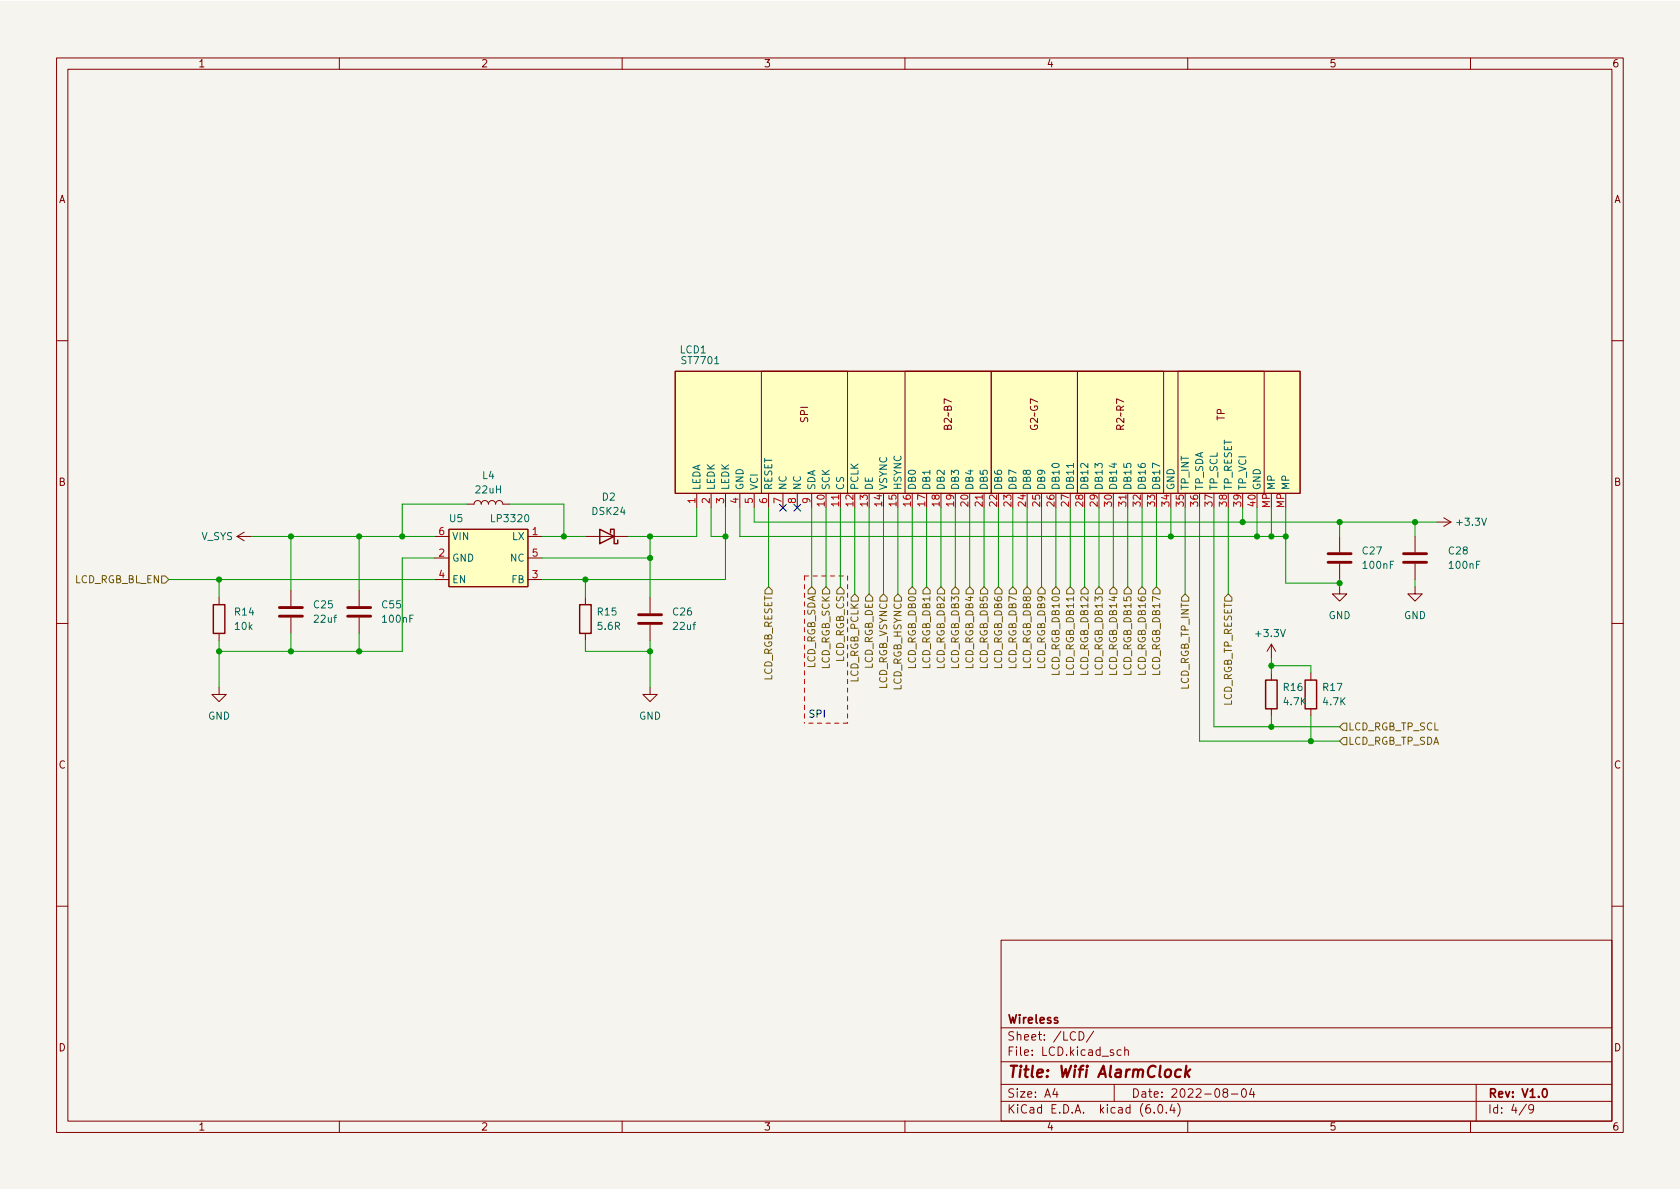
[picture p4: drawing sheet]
<svg xmlns="http://www.w3.org/2000/svg" width="297mm" height="210mm" viewBox="0 0 297 210" stroke-linecap="round" stroke-linejoin="round" font-family="sans-serif">
<path d="M0 .2h297v210.1h-297z" fill="#f5f4ef" stroke="#f5f4ef" stroke-width=".18"/>
<g fill="none" stroke="#840000" stroke-width=".18">
<path d="M10 10.2h277v190.1h-277zM12 12.2h273v186.1h-273zM60 10.2v2M110 10.2v2M160 10.2v2M210 10.2v2M260 10.2v2M10 60.2h2M119.4 65.7h110.5v21.5h-110.5zM134.6 65.7h15.3v21.5h-15.3zM160 65.7h15.3v21.5h-15.3zM175.3 65.7h15.2v21.5h-15.2z"/>
<path d="M190.5 65.7h15.2v21.5h-15.2zM208.3 65.7h15.2v21.5h-15.2zM285 60.2h2M41.9 94.9l1.3 .7M41.9 94.9h2.5M43.2 94.1l-1.3 .8M76.8 94.9h2.6M76.8 98.7h2.6M79.4 93.6h13.9v10.2h-13.9zM82.5 89.1h1.3a.64 .64 0 0 1 .7-.6 .64 .64 0 0 1 .6 .6 .64 .64 0 0 1 .6-.6 .64 .64 0 0 1 .7 .6 .64 .64 0 0 1 .6-.6 .64 .64 0 0 1 .6 .6 .64 .64 0 0 1 .7-.6 .64 .64 0 0 1 .6 .6h1.3M93.3 94.9h2.6M93.3 98.7h2.6"/>
<path d="M103.5 94.9h7.6M123.2 87.2v2.6M125.7 87.2v2.6M128.3 87.2v2.6M130.8 87.2v2.6M133.3 87.2v2.6M135.9 87.2v2.6M138.4 87.2v2.6M141 87.2v2.6M143.5 87.2v2.6M148.6 87.2v2.6M174 87.2v2.6"/>
<path d="M199.4 87.2v2.6M236.9 94.9v2.8M236.9 99.7v2.8M250.2 94.9v2.8M250.2 99.7v2.8M254 92.3h2.5M255.3 91.6l1.2 .7M256.5 92.3l-1.2 .8M10 110.2h2M38.7 105.7v1.2M38.7 112v1.3M51.4 104.4v2.8"/>
<path d="M51.4 109.2v2.8M63.5 104.4v2.8M63.5 109.2v2.8M76.8 102.5h2.6M93.3 102.5h2.6M103.5 105.7v1.2M103.5 112v1.3M114.9 105.7v2.8M114.9 110.5v2.8M224.8 113.9l-.8 1.3M224.8 113.9v2.6M224.8 119v1.3"/>
<path d="M224.8 113.9l.8 1.3M231.8 119v1.3M236.9 103.8v1.2h1.2l-1.2 1.3-1.3-1.3h1.3M250.2 103.8v1.2h1.3l-1.3 1.3-1.3-1.3h1.3M285 110.2h2M38.7 121.5v1.3h1.3l-1.3 1.3-1.2-1.3h1.2M114.9 121.5v1.3h1.3l-1.3 1.3-1.2-1.3h1.2M224.8 125.3v1.3M231.8 125.3v1.3M10 160.2h2M177 166.3h108v32h-108zM285 160.2h2"/>
<path d="M60 198.3v2M110 198.3v2M160 198.3v2M177 194.8h108M177 191.8h108M177 187.8h108M177 181.8h108M186.5 192.5l-.4 1h1M186.9 193v1M190.8 182.4a.76 .76 0 0 1 .9 .8 .76 .76 0 0 1-.9 .7zM193.4 182.4l-1.3 1.9M197 191.8v3"/>
<path d="M198.2 185.7l-.4-.1-.3 .3v.4l.1 .3h.6M198.9 185.8l.2-.2 .3 .1 .1 .9M198.9 185.1v1.5M204.1 196.7v.1M204.9 195.4l.2-.1a.81 .81 0 0 1 .6 .7 .81 .81 0 0 1-.3 .8h-.2a.81 .81 0 0 1-.6-.6 .81 .81 0 0 1 .3-.8zM206.2 196.7v.1M207.2 195.3l-.3 1h.9M207.6 195.8v1M208.2 195.1a1.72 1.72 0 0 1 0 2.3M210 198.3v2M216.5 193.2l-.3-.3 .1-.2 .2-.2 .4 .1 .2 .2-.1 .2-.6 .2-.2 .3 .1 .4 .2 .1h.4l.2-.3-.1-.4-.2-.1M217.7 193.5h1.2"/>
<path d="M219.7 192.6l.2-.1a.81 .81 0 0 1 .5 .7 .81 .81 0 0 1-.3 .8h-.1a.81 .81 0 0 1-.6-.6 .81 .81 0 0 1 .3-.8zM221.3 192.5l-.4 1h1M221.6 193v1M260 198.3v2M261 191.8v6.5M269.9 195.3l-1.3 1.9M271.2 196l-.3 .3h-.3l-.3-.3 .1-.6 .5-.1 .2 .2a.99 .99 0 0 1-.4 1.3h-.3"/>
</g>
<path d="M272.9 192.6l.2-.1a.8 .8 0 0 1 .5 .8 .8 .8 0 0 1-.5 .7 1 1 0 0 1-.2-1.4z" fill="none" stroke="#840000" stroke-width=".3"/>
<path d="M208.8 189.2a.66 .66 0 0 0-1 .3v.6l.1 .3 .2 .1 .6-.1M209.8 188.5l-.3 2M209.8 189.7l.5 .8M210.4 189.1l-.8 .8" fill="none" stroke="#840000" stroke-width=".4"/>
<path d="M234.8 99.4h4.1M234.8 97.9h4.1M248.2 99.4h4M248.2 97.9h4M49.4 109h4.1M49.4 107.4h4.1M61.5 109h4M61.5 107.4h4M112.9 110.2h4.1M112.9 108.7h4.1" fill="none" stroke="#840000" stroke-width=".51"/>
<path d="M106 93.6l2.6 1.3-2.6 1.2zM107.9 94.2v-.6h.7v2.5h.6v-.6M37.7 106.9h2.1v5.1h-2.1zM102.5 106.9h2v5.1h-2zM223.8 120.3h2v5h-2zM230.8 120.3h2v5h-2z" fill="none" stroke="#840000" stroke-width=".25"/>
<g fill="#ffffc2" stroke="#ffffc2" stroke-width=".18">
<path d="M79.4 93.6h13.9v10.2h-13.9z"/>
<path d="M119.4 65.7h110.5v21.5h-110.5z"/>
</g>
<path d="M189.8 81.9v.8" fill="none" stroke="#006464" stroke-width=".18"/>
<g fill="none" stroke="#725600" stroke-width=".18">
<path d="M28.6 101.8h.6l.6 .7-.6 .6h-.6zM135.9 103.8l.6 .6v.6h-1.2v-.6zM142.9 104.4l.6-.6 .6 .6v.6h-1.2zM146 103.8l.7 .6v.6h-1.3v-.6zM148.6 103.8l.6 .6v.6h-1.2v-.6zM151.1 105l.7 .7v.6h-1.3v-.6zM153.7 105l.6 .7v.6h-1.3v-.6zM156.2 105l.6 .7v.6h-1.2v-.6zM158.7 105l.7 .7v.6h-1.3v-.6zM160.7 104.4l.6-.6 .6 .6v.6h-1.2zM163.8 103.8l.7 .6v.6h-1.3v-.6zM166.4 103.8l.6 .6v.6h-1.3v-.6z"/>
<path d="M168.9 103.8l.6 .6v.6h-1.2v-.6zM171.4 103.8l.7 .6v.6h-1.3v-.6zM174 103.8l.6 .6v.6h-1.2v-.6zM176.5 103.8l.7 .6v.6h-1.3v-.6zM179.1 103.8l.6 .6v.6h-1.3v-.6zM181.6 103.8l.6 .6v.6h-1.2v-.6zM183.5 104.4l.6-.6 .7 .6v.6h-1.3zM186.7 103.8l.6 .6v.6h-1.2v-.6zM189.2 103.8l.7 .6v.6h-1.3v-.6zM191.8 103.8l.6 .6v.6h-1.3v-.6zM194.3 103.8l.6 .6v.6h-1.2v-.6zM196.8 103.8l.7 .6v.6h-1.3v-.6z"/>
<path d="M199.4 103.8l.6 .6v.6h-1.2v-.6zM201.3 104.4l.6-.6 .7 .6v.6h-1.3zM204.5 103.8l.6 .6v.6h-1.3v-.6zM209.5 105l.7 .7v.6h-1.3v-.6zM217.2 105l.6 .7v.6h-1.3v-.6zM237.5 127.9h.6v1.3h-.6l-.6-.7zM237.5 130.4h.6v1.3h-.6l-.6-.6z"/>
</g>
<path d="M142.2 101.8v26.1M142.2 101.8h7.7M149.9 101.8v26.1M149.9 127.9h-7.7" fill="none" stroke="#f00" stroke-width=".18" stroke-dasharray=".8 .8"/>
<g fill="none" stroke="#009600" stroke-width=".18">
<path d="M44.4 94.9h32.4M51.4 94.9v9.5M63.5 94.9v9.5M76.8 98.7h-5.7v16.5h-32.4M82.5 89.1h-11.4v5.8M90.2 89.1h9.5v5.8M95.9 94.9h7.6M95.9 98.7h19M114.9 94.9v10.8M123.2 89.8v5.1h-12.1M125.7 89.8v5.1h2.6M128.3 89.8v12.7h-32.4"/>
<path d="M130.8 89.8v5.1h96.5M133.3 89.8v2.5h120.7M135.9 89.8v14M143.5 89.8v14M146 89.8v14M148.6 89.8v14M151.1 89.8v15.2M153.7 89.8v15.2M156.2 89.8v15.2M158.7 89.8v15.2M161.3 89.8v14M163.8 89.8v14"/>
<path d="M166.4 89.8v14M168.9 89.8v14M171.4 89.8v14M174 89.8v14M176.5 89.8v14M179.1 89.8v14M181.6 89.8v14M184.1 89.8v14M186.7 89.8v14M189.2 89.8v14M191.8 89.8v14M194.3 89.8v14"/>
<path d="M196.8 89.8v14M199.4 89.8v14M201.9 89.8v14M204.5 89.8v14M207 89.8v5.1M209.5 89.8v15.2M212.1 89.8v41.3h24.8M214.6 89.8v38.7h22.3M217.2 89.8v15.2M219.7 89.8v2.5M222.2 89.8v5.1M224.8 89.8v5.1"/>
<path d="M227.3 89.8v13.3h9.6M236.9 92.3v2.6M250.2 92.3v2.6M29.8 102.5h47M38.7 102.5v3.2M38.7 113.3v8.2M51.4 112v3.2M63.5 112v3.2M103.5 113.3v1.9h11.4M103.5 102.5v3.2M114.9 113.3v8.2M224.8 117.7h7v1.3"/>
<path d="M224.8 116.5v2.5M236.9 102.5v1.3M250.2 102.5v1.3M224.8 126.6v1.9M231.8 126.6v4.5"/>
</g>
<path d="M137.8 89.2l1.2 1.2M139 89.2l-1.2 1.2M140.4 89.2l1.2 1.2M141.6 89.2l-1.2 1.2" fill="none" stroke="#000084" stroke-width=".18"/>
<g fill="#009600" stroke="#009600" stroke-width=".18">
<circle cx="224.8" cy="128.5" r=".46"/>
<circle cx="236.9" cy="92.3" r=".46"/>
<circle cx="227.3" cy="94.9" r=".46"/>
<circle cx="236.9" cy="103.1" r=".46"/>
<circle cx="231.8" cy="131.1" r=".46"/>
<circle cx="224.8" cy="117.7" r=".46"/>
<circle cx="250.2" cy="92.3" r=".46"/>
<circle cx="63.5" cy="115.2" r=".46"/>
<circle cx="99.7" cy="94.9" r=".46"/>
<circle cx="38.7" cy="115.2" r=".46"/>
<circle cx="51.4" cy="115.2" r=".46"/>
<circle cx="63.5" cy="94.9" r=".46"/>
<circle cx="71.1" cy="94.9" r=".46"/>
<circle cx="38.7" cy="102.5" r=".46"/>
<circle cx="51.4" cy="94.9" r=".46"/>
<circle cx="222.2" cy="94.9" r=".46"/>
<circle cx="207" cy="94.9" r=".46"/>
<circle cx="224.8" cy="94.9" r=".46"/>
<circle cx="219.7" cy="92.3" r=".46"/>
<circle cx="114.9" cy="94.9" r=".46"/>
<circle cx="114.9" cy="98.7" r=".46"/>
<circle cx="103.5" cy="102.5" r=".46"/>
<circle cx="114.9" cy="115.2" r=".46"/>
<circle cx="128.3" cy="94.9" r=".46"/>
</g>
<text font-size="2.8" fill="#840000" x="178" y="190.6">Title: Wifi AlarmClock</text>
<g font-size="2.1" fill="#840000">
<text x="178" y="184">Sheet: /LCD/</text>
<text x="178" y="181">Wireless</text>
<text x="178" y="186.7">File: LCD.kicad_sch</text>
<text x="178" y="196.9">KiCad E.D.A. kicad (6.0.4)</text>
<text x="178" y="194.1">Size: A4</text>
<text x="200" y="194.1">Date: 2022-08-04</text>
<text x="263" y="194.1">Rev: V1.0</text>
<text x="263" y="196.9">Id: 4/9</text>
</g>
<g font-size="1.8" fill="#840000">
<text x="35" y="11.9">1</text>
<text x="85" y="11.9">2</text>
<text x="135" y="11.9">3</text>
<text x="185" y="11.9">4</text>
<text x="235" y="11.9">5</text>
<text x="285" y="11.9">6</text>
<text x="10.3" y="35.9">A</text>
<text x="285.3" y="35.9">A</text>
<text x="142.9" y="74.7" transform="rotate(-90 142.9 74.7)">SPI</text>
<text x="168.3" y="75.5" transform="rotate(-90 168.3 75.5)">B2~B7</text>
<text x="183.5" y="75.6" transform="rotate(-90 183.5 75.6)">G2~G7</text>
<text x="198.8" y="75.5" transform="rotate(-90 198.8 75.5)">R2~R7</text>
<text x="216.5" y="74.4" transform="rotate(-90 216.5 74.4)">TP</text>
<text x="10.3" y="85.9">B</text>
<text x="285.3" y="85.9">B</text>
<text x="10.3" y="135.9">C</text>
<text x="285.3" y="135.9">C</text>
<text x="10.3" y="185.9">D</text>
<text x="285.3" y="185.9">D</text>
<text x="35" y="199.9">1</text>
<text x="85" y="199.9">2</text>
<text x="135" y="199.9">3</text>
<text x="185" y="199.9">4</text>
<text x="235" y="199.9">5</text>
<text x="285" y="199.9">6</text>
</g>
<g font-size="1.8" fill="#006464">
<text x="120.2" y="62.5">LCD1</text>
<text x="120.7" y="64.4">ST7701</text>
<text x="84.2" y="87.2">22uH</text>
<text x="85.3" y="84.7">L4</text>
<text x="106.5" y="88.5">D2</text>
<text x="123.8" y="86.7" transform="rotate(-90 123.8 86.7)">LEDA</text>
<text x="126.4" y="86.7" transform="rotate(-90 126.4 86.7)">LEDK</text>
<text x="128.9" y="86.7" transform="rotate(-90 128.9 86.7)">LEDK</text>
<text x="131.4" y="86.7" transform="rotate(-90 131.4 86.7)">GND</text>
<text x="134" y="86.7" transform="rotate(-90 134 86.7)">VCI</text>
<text x="136.5" y="86.7" transform="rotate(-90 136.5 86.7)">RESET</text>
<text x="139.1" y="86.7" transform="rotate(-90 139.1 86.7)">NC</text>
<text x="141.6" y="86.7" transform="rotate(-90 141.6 86.7)">NC</text>
<text x="144.1" y="86.7" transform="rotate(-90 144.1 86.7)">SDA</text>
<text x="146.7" y="86.7" transform="rotate(-90 146.7 86.7)">SCK</text>
<text x="149.2" y="86.7" transform="rotate(-90 149.2 86.7)">CS</text>
<text x="151.8" y="86.7" transform="rotate(-90 151.8 86.7)">PCLK</text>
<text x="154.3" y="86.7" transform="rotate(-90 154.3 86.7)">DE</text>
<text x="156.8" y="86.7" transform="rotate(-90 156.8 86.7)">VSYNC</text>
<text x="159.4" y="86.7" transform="rotate(-90 159.4 86.7)">HSYNC</text>
<text x="161.9" y="86.7" transform="rotate(-90 161.9 86.7)">DB0</text>
<text x="164.5" y="86.7" transform="rotate(-90 164.5 86.7)">DB1</text>
<text x="167" y="86.7" transform="rotate(-90 167 86.7)">DB2</text>
<text x="169.5" y="86.7" transform="rotate(-90 169.5 86.7)">DB3</text>
<text x="172.1" y="86.7" transform="rotate(-90 172.1 86.7)">DB4</text>
<text x="174.6" y="86.7" transform="rotate(-90 174.6 86.7)">DB5</text>
<text x="177.2" y="86.7" transform="rotate(-90 177.2 86.7)">DB6</text>
<text x="179.7" y="86.7" transform="rotate(-90 179.7 86.7)">DB7</text>
<text x="182.2" y="86.7" transform="rotate(-90 182.2 86.7)">DB8</text>
<text x="184.8" y="86.7" transform="rotate(-90 184.8 86.7)">DB9</text>
<text x="187.3" y="86.7" transform="rotate(-90 187.3 86.7)">DB10</text>
<text x="189.9" y="86.7" transform="rotate(-90 189.9 86.7)">DB11</text>
<text x="192.4" y="86.7" transform="rotate(-90 192.4 86.7)">DB12</text>
<text x="194.9" y="86.7" transform="rotate(-90 194.9 86.7)">DB13</text>
<text x="197.5" y="86.7" transform="rotate(-90 197.5 86.7)">DB14</text>
<text x="200" y="86.7" transform="rotate(-90 200 86.7)">DB15</text>
<text x="202.6" y="86.7" transform="rotate(-90 202.6 86.7)">DB16</text>
<text x="205.1" y="86.7" transform="rotate(-90 205.1 86.7)">DB17</text>
<text x="207.6" y="86.7" transform="rotate(-90 207.6 86.7)">GND</text>
<text x="210.2" y="86.7" transform="rotate(-90 210.2 86.7)">TP_INT</text>
<text x="212.7" y="86.7" transform="rotate(-90 212.7 86.7)">TP_SDA</text>
<text x="215.3" y="86.7" transform="rotate(-90 215.3 86.7)">TP_SCL</text>
<text x="217.8" y="86.7" transform="rotate(-90 217.8 86.7)">TP_RESET</text>
<text x="220.3" y="86.7" transform="rotate(-90 220.3 86.7)">TP_VCI</text>
<text x="222.9" y="86.7" transform="rotate(-90 222.9 86.7)">GND</text>
<text x="225.4" y="86.7" transform="rotate(-90 225.4 86.7)">MP</text>
<text x="228" y="86.7" transform="rotate(-90 228 86.7)">MP</text>
<text x="35.6" y="95.5">V_SYS</text>
<text x="79.5" y="92.3">U5</text>
<text x="79.9" y="95.5">VIN</text>
<text x="87.1" y="92.3">LP3320</text>
<text x="90.6" y="95.5">LX</text>
<text x="104.8" y="91.1">DSK24</text>
<text x="257.8" y="93">+3.3V</text>
<text x="79.9" y="99.3">GND</text>
<text x="90.3" y="99.3">NC</text>
<text x="241" y="98">C27</text>
<text x="241.1" y="100.6">100nF</text>
<text x="256.2" y="98">C28</text>
<text x="256.4" y="100.6">100nF</text>
<text x="55.5" y="107.6">C25</text>
<text x="67.6" y="107.6">C55</text>
<text x="79.9" y="103.1">EN</text>
<text x="90.5" y="103.1">FB</text>
<text x="41.6" y="108.8">R14</text>
<text x="41.6" y="111.4">10k</text>
<text x="55.7" y="110.1">22uf</text>
<text x="67.8" y="110.1">100nF</text>
<text x="105.7" y="108.8">R15</text>
<text x="105.8" y="111.4">5.6R</text>
<text x="119" y="108.8">C26</text>
<text x="119.2" y="111.4">22uf</text>
<text x="222.2" y="112.6">+3.3V</text>
<text x="234.9" y="109.5">GND</text>
<text x="248.2" y="109.5">GND</text>
<text x="227" y="122.2">R16</text>
<text x="227.1" y="124.7">4.7K</text>
<text x="234" y="122.2">R17</text>
<text x="234" y="124.7">4.7K</text>
<text x="36.8" y="127.2">GND</text>
<text x="113" y="127.2">GND</text>
</g>
<g font-size="1.8" fill="#a90000">
<text x="122.9" y="89" transform="rotate(-90 122.9 89)">1</text>
<text x="125.5" y="89" transform="rotate(-90 125.5 89)">2</text>
<text x="128" y="89" transform="rotate(-90 128 89)">3</text>
<text x="130.6" y="89" transform="rotate(-90 130.6 89)">4</text>
<text x="133.1" y="89" transform="rotate(-90 133.1 89)">5</text>
<text x="135.6" y="89" transform="rotate(-90 135.6 89)">6</text>
<text x="138.2" y="89" transform="rotate(-90 138.2 89)">7</text>
<text x="140.7" y="89" transform="rotate(-90 140.7 89)">8</text>
<text x="143.3" y="89" transform="rotate(-90 143.3 89)">9</text>
<text x="145.8" y="89.5" transform="rotate(-90 145.8 89.5)">10</text>
<text x="148.3" y="89.5" transform="rotate(-90 148.3 89.5)">11</text>
<text x="150.9" y="89.5" transform="rotate(-90 150.9 89.5)">12</text>
<text x="153.4" y="89.5" transform="rotate(-90 153.4 89.5)">13</text>
<text x="156" y="89.5" transform="rotate(-90 156 89.5)">14</text>
<text x="158.5" y="89.5" transform="rotate(-90 158.5 89.5)">15</text>
<text x="161" y="89.5" transform="rotate(-90 161 89.5)">16</text>
<text x="163.6" y="89.5" transform="rotate(-90 163.6 89.5)">17</text>
<text x="166.1" y="89.5" transform="rotate(-90 166.1 89.5)">18</text>
<text x="168.7" y="89.5" transform="rotate(-90 168.7 89.5)">19</text>
<text x="171.2" y="89.5" transform="rotate(-90 171.2 89.5)">20</text>
<text x="173.7" y="89.5" transform="rotate(-90 173.7 89.5)">21</text>
<text x="176.3" y="89.5" transform="rotate(-90 176.3 89.5)">22</text>
<text x="178.8" y="89.5" transform="rotate(-90 178.8 89.5)">23</text>
<text x="181.4" y="89.5" transform="rotate(-90 181.4 89.5)">24</text>
<text x="183.9" y="89.5" transform="rotate(-90 183.9 89.5)">25</text>
<text x="186.4" y="89.5" transform="rotate(-90 186.4 89.5)">26</text>
<text x="189" y="89.5" transform="rotate(-90 189 89.5)">27</text>
<text x="191.5" y="89.5" transform="rotate(-90 191.5 89.5)">28</text>
<text x="194.1" y="89.5" transform="rotate(-90 194.1 89.5)">29</text>
<text x="196.6" y="89.5" transform="rotate(-90 196.6 89.5)">30</text>
<text x="199.1" y="89.5" transform="rotate(-90 199.1 89.5)">31</text>
<text x="201.7" y="89.5" transform="rotate(-90 201.7 89.5)">32</text>
<text x="204.2" y="89.5" transform="rotate(-90 204.2 89.5)">33</text>
<text x="206.8" y="89.5" transform="rotate(-90 206.8 89.5)">34</text>
<text x="209.3" y="89.5" transform="rotate(-90 209.3 89.5)">35</text>
<text x="211.8" y="89.5" transform="rotate(-90 211.8 89.5)">36</text>
<text x="214.4" y="89.5" transform="rotate(-90 214.4 89.5)">37</text>
<text x="216.9" y="89.5" transform="rotate(-90 216.9 89.5)">38</text>
<text x="219.5" y="89.5" transform="rotate(-90 219.5 89.5)">39</text>
<text x="222" y="89.5" transform="rotate(-90 222 89.5)">40</text>
<text x="224.5" y="89.8" transform="rotate(-90 224.5 89.8)">MP</text>
<text x="227.1" y="89.8" transform="rotate(-90 227.1 89.8)">MP</text>
<text x="77.6" y="94.6">6</text>
<text x="94.1" y="94.6">1</text>
<text x="77.6" y="98.4">2</text>
<text x="94.1" y="98.4">5</text>
<text x="77.6" y="102.2">4</text>
<text x="94.1" y="102.2">3</text>
</g>
<g font-size="1.8" fill="#725600">
<text x="13.1" y="103.1">LCD_RGB_BL_EN</text>
<text x="144.1" y="118.5" transform="rotate(-90 144.1 118.5)">LCD_RGB_SDA</text>
<text x="146.7" y="118.5" transform="rotate(-90 146.7 118.5)">LCD_RGB_SCK</text>
<text x="149.2" y="117.2" transform="rotate(-90 149.2 117.2)">LCD_RGB_CS</text>
<text x="154.3" y="118.5" transform="rotate(-90 154.3 118.5)">LCD_RGB_DE</text>
<text x="161.9" y="118.3" transform="rotate(-90 161.9 118.3)">LCD_RGB_DB0</text>
<text x="164.5" y="118.3" transform="rotate(-90 164.5 118.3)">LCD_RGB_DB1</text>
<text x="167" y="118.3" transform="rotate(-90 167 118.3)">LCD_RGB_DB2</text>
<text x="169.5" y="118.3" transform="rotate(-90 169.5 118.3)">LCD_RGB_DB3</text>
<text x="172.1" y="118.3" transform="rotate(-90 172.1 118.3)">LCD_RGB_DB4</text>
<text x="174.6" y="118.3" transform="rotate(-90 174.6 118.3)">LCD_RGB_DB5</text>
<text x="177.2" y="118.3" transform="rotate(-90 177.2 118.3)">LCD_RGB_DB6</text>
<text x="179.7" y="118.3" transform="rotate(-90 179.7 118.3)">LCD_RGB_DB7</text>
<text x="182.2" y="118.3" transform="rotate(-90 182.2 118.3)">LCD_RGB_DB8</text>
<text x="184.8" y="118.3" transform="rotate(-90 184.8 118.3)">LCD_RGB_DB9</text>
<text x="187.3" y="119.3" transform="rotate(-90 187.3 119.3)">LCD_RGB_DB10</text>
<text x="189.9" y="119.3" transform="rotate(-90 189.9 119.3)">LCD_RGB_DB11</text>
<text x="192.4" y="119.3" transform="rotate(-90 192.4 119.3)">LCD_RGB_DB12</text>
<text x="194.9" y="119.3" transform="rotate(-90 194.9 119.3)">LCD_RGB_DB13</text>
<text x="197.5" y="119.3" transform="rotate(-90 197.5 119.3)">LCD_RGB_DB14</text>
<text x="200" y="119.3" transform="rotate(-90 200 119.3)">LCD_RGB_DB15</text>
<text x="202.6" y="119.3" transform="rotate(-90 202.6 119.3)">LCD_RGB_DB16</text>
<text x="205.1" y="119.3" transform="rotate(-90 205.1 119.3)">LCD_RGB_DB17</text>
<text x="136.5" y="120.6" transform="rotate(-90 136.5 120.6)">LCD_RGB_RESET</text>
<text x="151.8" y="120.8" transform="rotate(-90 151.8 120.8)">LCD_RGB_PCLK</text>
<text x="156.8" y="122.1" transform="rotate(-90 156.8 122.1)">LCD_RGB_VSYNC</text>
<text x="159.4" y="122.2" transform="rotate(-90 159.4 122.2)">LCD_RGB_HSYNC</text>
<text x="210.2" y="122.1" transform="rotate(-90 210.2 122.1)">LCD_RGB_TP_INT</text>
<text x="217.8" y="125.2" transform="rotate(-90 217.8 125.2)">LCD_RGB_TP_RESET</text>
<text x="238.3" y="129.2">LCD_RGB_TP_SCL</text>
<text x="238.3" y="131.7">LCD_RGB_TP_SDA</text>
</g>
<text font-size="1.8" fill="#0000c2" x="142.9" y="126.9">SPI</text>
</svg>
